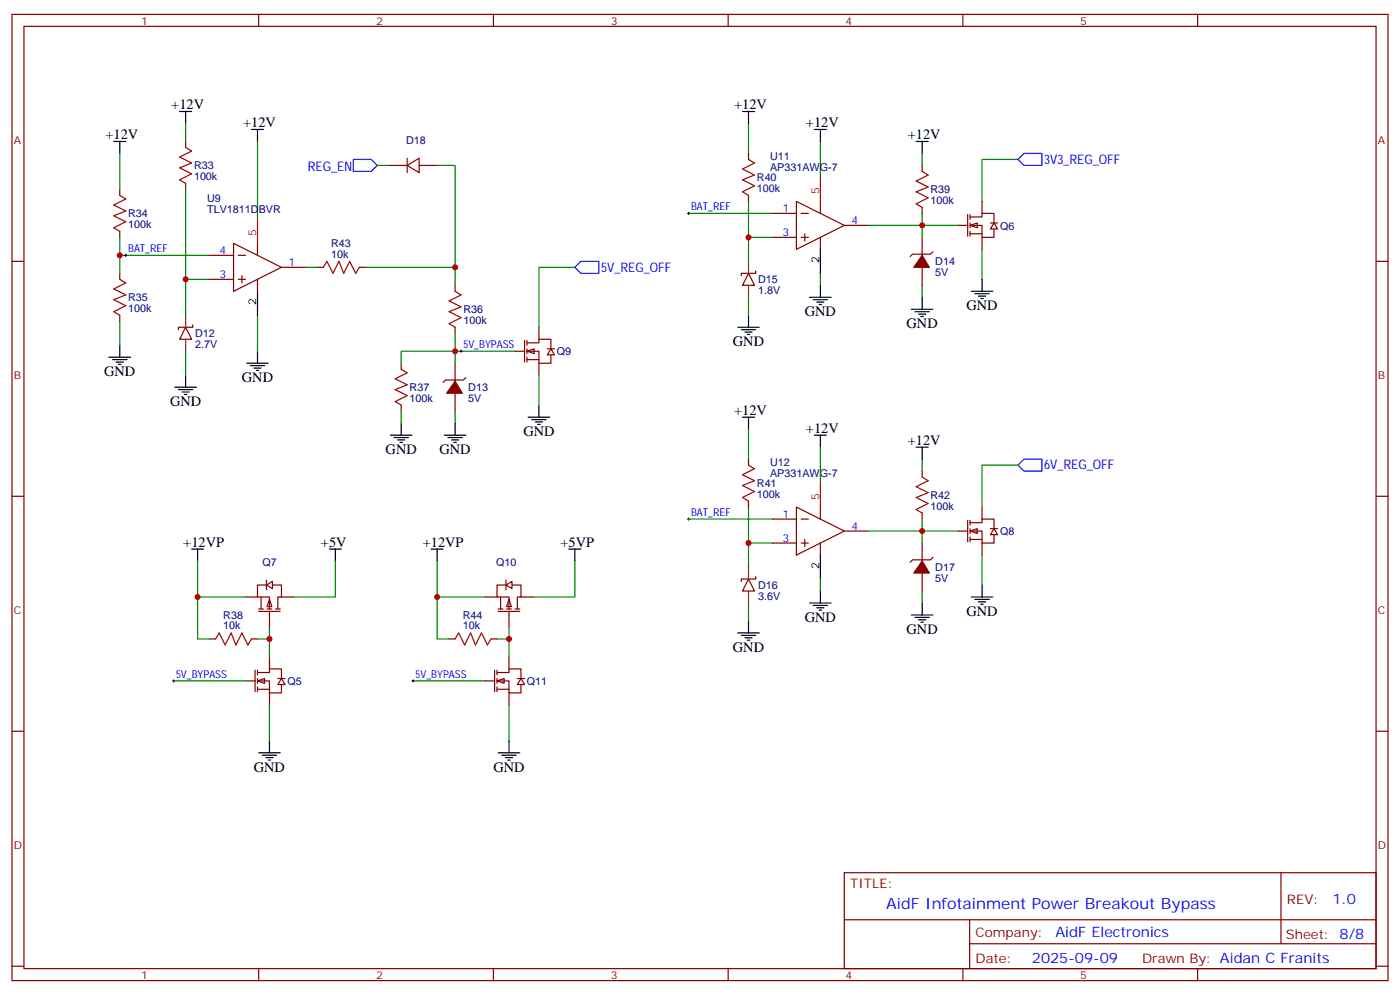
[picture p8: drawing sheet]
<svg xmlns="http://www.w3.org/2000/svg" width="412mm" height="293mm" viewBox="0 0 412 293" stroke-linecap="round" stroke-linejoin="round" font-family="sans-serif">
<g fill="none" stroke="#870000" stroke-width=".35">
<path d="M3.5 4.2h405.4v284.4h-405.4zM7.1 7.8h398.2v277.2h-398.2zM76.2 4.2v3.6M145.3 4.2v3.6M214.5 4.2v3.6M283.6 4.2v3.6M352.8 4.2v3.6M35.3 55.7v1.8M54.7 41.6v1.8M54.7 54v1.7M3.5 76.9h3.6M35.3 68.1v1.7"/>
<path d="M405.3 76.9h3.6M35.3 80.4v1.8M35.3 92.8v1.7M54.7 96.3l1.7 3.5h-3.5zM56.8 95.6v.7h-4.2v.7M134.1 106.9v5.3M134.1 115.7v5.3M137.2 111.1l-.7 .7h-5.3l-.7 .7M3.5 146.1h3.6M405.3 146.1h3.6M3.5 215.2h3.6M405.3 215.2h3.6"/>
<path d="M248.7 256.8h156.6v28.2h-156.6zM377.3 256.8v20.9M248.7 270.7h156.5M285.6 277.7h119.6M285.6 270.7v14.1M3.5 284.3h3.6M76.2 285v3.6M145.3 285v3.6M214.5 285v3.6M283.6 285v3.6M352.8 285v3.6M405.3 284.3h3.6"/>
</g>
<path d="M54.7 92.8v3.5M54.7 99.8v3.6" fill="none" stroke="#8c2424" stroke-width=".35"/>
<path d="M54.7 36.3v5.3M35.3 45.2v10.5M54.7 55.7v26.5M75.8 41.6v23M35.3 69.8v5.3M61.7 75.1h-26.4v5.3M35.3 94.5v7.1M61.7 82.2h-7v10.6M75.8 92.8v10.6M54.7 103.4v7M134.1 121v3.5" fill="none" stroke="#008700" stroke-width=".35"/>
<g fill="none" stroke="#000" stroke-width=".35">
<path d="M52.9 32.8h3.5M54.7 32.8v3.5M74.1 38.1h3.5M75.8 38.1v3.5M33.5 41.6h3.5M35.3 41.6v3.6M32.1 105.1h6.4M33.2 105.8h4.2M34.2 106.5h2.1M34.9 107.2h.7M35.3 101.6v3.5M51.5 113.9h6.4"/>
<path d="M52.6 114.7h4.2M53.6 115.4h2.1M54.3 116.1h.7M54.7 110.4v3.5M72.7 106.9h6.3M73.7 107.6h4.3M74.8 108.3h2.1M75.5 109h.7M75.8 103.4v3.5M130.9 128.1h6.3M131.9 128.8h4.3M133 129.5h2.1"/>
<path d="M133.7 130.2h.7M134.1 124.5v3.6"/>
</g>
<path d="M35.3 57.5l1.7 1.1-3.5 1.7 3.5 1.8-3.5 1.4 3.5 1.8-3.5 1.7 1.8 1.1M54.7 43.4l1.7 1.1-3.5 1.7 3.5 1.8-3.5 1.4 3.5 1.8-3.5 1.7 1.8 1.1M35.3 82.2l1.7 1.1-3.5 1.7 3.5 1.8-3.5 1.4 3.5 1.8-3.5 1.7 1.8 1.1" fill="none" stroke="#a10000" stroke-width=".35"/>
<path d="M134.1 112.2l2.1 3.5h-4.6z" fill="#870000" stroke="#870000" stroke-width=".35"/>
<path d="M155.2 103.4l2.1-.7v1.4z" fill="#fff" stroke="#870000" stroke-width=".35"/>
<g fill="none" stroke="#870000" stroke-width=".35">
<path d="M61.7 75.1h7.1M68.8 71.6l14.1 7.1-14.1 7zM70.2 75.1h2.1M75.8 71.6v3.5M82.9 78.7h7.1M61.7 82.2h7.1M70.2 82.2h2.1M71.3 81.1v2.2M75.8 82.2v3.5M134.1 84v1.7M134.1 96.3v1.8M158.7 96.3v3.5"/>
<path d="M118.2 106.9v1.8M118.2 119.2v1.8M151.7 103.4h2.8M154.5 100.2v6.3M155.2 100.9h3.5v-1.1h3.6v2.9M155.2 103.4h3.5v3.5h3.6v-2.5M155.2 105.8h3.5M155.2 100.2v1.4M155.2 102.7v1.4M155.2 105.1v1.4M158.7 106.9v3.5M161.2 102.7h2.1"/>
<path d="M162.3 102.7l1 1.7h-2.1z"/>
</g>
<path d="M75.8 85.7v7.1M158.7 119.2v3.6M115 128.1h6.4M116.1 128.8h4.2M117.1 129.5h2.1M117.8 130.2h.7M118.2 124.5v3.6M155.6 122.8h6.3M156.6 123.5h4.3M157.7 124.2h2.1M158.4 124.9h.7" fill="none" stroke="#000" stroke-width=".35"/>
<path d="M134.1 85.7l1.7 1.1-3.5 1.7 3.5 1.8-3.5 1.4 3.5 1.8-3.5 1.7 1.8 1.1M118.2 108.7l1.7 1-3.5 1.8 3.5 1.7-3.5 1.5 3.5 1.7-3.5 1.8 1.8 1" fill="none" stroke="#a10000" stroke-width=".35"/>
<path d="M169.3 78.7h-10.6v17.6M134.1 98.1v8.8M151.7 103.4h-33.5v3.5M158.7 110.4v8.8M118.2 121v3.5" fill="none" stroke="#008700" stroke-width=".35"/>
<path d="M75.8 64.6v7" fill="none" stroke="#f00" stroke-width=".35"/>
<path d="M169.3 78.7l1.8-1.8h5.3v3.5h-5.3z" fill="none" stroke="#00f" stroke-width=".35"/>
<path d="M75.8 200.4l2.2-.7v1.4z" fill="#fff" stroke="#870000" stroke-width=".35"/>
<g fill="none" stroke="#870000" stroke-width=".35">
<path d="M72.3 175.7h3.5M76.2 179.9h6.3M76.2 179.2h1.4M76.9 175.7v3.5M78.3 172.2h-2.5v3.5h3.6v3.5M78.7 179.2h1.4M79.4 176.4l.7 2.1h-1.4zM79.4 179.9v4.6M80.1 172.2h2.8v3.5h-1.1v3.5M81.1 179.2h1.4M82.9 175.7h3.5M75.1 197.2v6.4"/>
<path d="M75.8 197.9h3.6v-1.1h3.5v2.9M75.8 197.2v1.4M75.8 199.7v1.4M79.4 193.3v3.5M81.8 199.7h2.2M82.9 199.7l1.1 1.7h-2.2zM72.3 200.4h2.8M75.8 200.4h3.6v3.5h3.5v-2.5M75.8 202.8h3.6M75.8 202.1v1.5M79.4 203.9v3.5"/>
</g>
<path d="M56.4 161.6h3.6M58.2 161.6v3.5M79.4 218v3.5M76.2 221.5h6.3M77.3 222.2h4.2M78.3 223h2.1M79 223.7h.7" fill="none" stroke="#000" stroke-width=".35"/>
<path d="M79.4 207.4v10.6" fill="none" stroke="#008700" stroke-width=".35"/>
<path d="M78.5 172.2l1.8-1.1v2.1z" fill="#fff" stroke="#870000" stroke-width=".35"/>
<path d="M271.6 69.8v5.3M271.6 78.7v5.3M274.8 74.1l-.7 .7h-5.3l-.7 .7M78.5 170.7v2.9M61.7 188h1.8M74.1 188h1.7" fill="none" stroke="#870000" stroke-width=".35"/>
<g fill="none" stroke="#008700" stroke-width=".35">
<path d="M241.7 41.6v10.6M271.6 45.2v3.5M299.9 46.9h-10.6v12.4M271.6 62.8v3.5h-15.8M282.2 66.3h-10.6v3.5M289.3 73.4v8.8M241.7 80.4v3.6M271.6 84v3.5M58.2 165.1v10.6h14.1M58.2 175.7v12.3h3.5M98.8 165.1v10.6h-12.4M75.8 188h3.6"/>
<path d="M79.4 184.5v8.8M51.2 200.4h21.1"/>
</g>
<g fill="none" stroke="#000" stroke-width=".35">
<path d="M239.9 38.1h3.5M241.7 38.1v3.5M269.9 41.6h3.5M271.6 41.6v3.6M238.5 87.5h6.3M239.5 88.2h4.3M240.6 88.9h2.1M241.3 89.6h.7M241.7 84v3.5M268.5 91h6.3M269.5 91.7h4.3M270.6 92.4h2.1"/>
<path d="M271.3 93.1h.7M271.6 87.5v3.5M97 161.6h3.5M98.8 161.6v3.5"/>
</g>
<path d="M63.5 188l1.1-1.7 1.7 3.5 1.8-3.5 1.4 3.5 1.8-3.5 1.7 3.5 1.1-1.8" fill="none" stroke="#a10000" stroke-width=".35"/>
<path d="M135.5 103.4h.7M135.8 103v.7M50.8 200.4h.7M51.2 200v.7" fill="none" stroke="#000" stroke-width=".29"/>
<path d="M271.6 75.1l2.2 3.6h-4.6z" fill="#870000" stroke="#870000" stroke-width=".35"/>
<path d="M285.8 66.3l2.1-.7v1.4z" fill="#fff" stroke="#870000" stroke-width=".35"/>
<g fill="none" stroke="#870000" stroke-width=".35">
<path d="M220.5 45.2v1.7M220.5 57.5v1.8M234.6 59.3l14.1 7-14.1 7.1zM241.7 59.3v3.5M271.6 48.7v1.7M289.3 59.3v3.5M222.6 79.7v.7h-4.2v.7M227.5 62.8h7.1M227.5 69.8h7.1M236 62.8h2.1M236 69.8h2.1M237.1 68.8v2.1"/>
<path d="M241.7 69.8v3.6M248.7 66.3h7.1M271.6 61v1.8M282.2 66.3h2.8M285 63.1v6.4M285.8 63.9h3.5v-1.1h3.5v2.8M285.8 66.3h3.5v3.5h3.5v-2.4M285.8 68.8h3.5M285.8 63.1v1.5M285.8 65.6v1.4M285.8 68.1v1.4M289.3 69.8v3.6"/>
<path d="M291.7 65.6h2.2M292.8 65.6l1.1 1.8h-2.2zM220.5 80.4l1.7 3.6h-3.5zM220.5 135.1v1.8M271.6 138.6v1.8M220.5 147.5v1.7M227.5 152.8h7.1M227.5 159.8h7.1M234.6 149.2l14.1 7.1-14.1 7zM236 152.8h2.1M236 159.8h2.1M237.1 158.8v2.1"/>
<path d="M241.7 149.2v3.6M241.7 159.8v3.5M248.7 156.3h7.1M271.6 151v1.8"/>
</g>
<g fill="none" stroke="#000" stroke-width=".35">
<path d="M218.7 32.8h3.5M220.5 32.8v3.5M241.7 73.4v7M217.3 96.3h6.4M218.4 97h4.2M219.4 97.7h2.1M220.1 98.4h.7M220.5 92.8v3.5M286.1 85.7h6.4M287.2 86.4h4.2M288.2 87.1h2.1M288.9 87.8h.7"/>
<path d="M289.3 82.2v3.5M218.7 122.8h3.5M220.5 122.8v3.5M241.7 163.3v7.1M286.1 175.7h6.4M287.2 176.4h4.2M288.2 177.1h2.1M288.9 177.8h.7M289.3 172.2v3.5M217.3 186.3h6.4M218.4 187h4.2M219.4 187.7h2.1"/>
<path d="M220.1 188.4h.7M220.5 182.7v3.6"/>
</g>
<path d="M241.7 52.2v7.1M241.7 142.2v7" fill="none" stroke="#f00" stroke-width=".35"/>
<path d="M36.7 75.1h.7M37 74.8v.7M202.5 62.8h.7M202.8 62.4v.7M202.5 152.8h.7M202.8 152.4v.7" fill="none" stroke="#000" stroke-width=".29"/>
<path d="M299.9 46.9l1.7-1.7h5.3v3.5h-5.3zM299.9 136.9l1.7-1.8h5.3v3.5h-5.3z" fill="none" stroke="#00f" stroke-width=".35"/>
<path d="M220.5 46.9l1.7 1.1-3.5 1.7 3.5 1.8-3.5 1.4 3.5 1.8-3.5 1.7 1.8 1.1M271.6 50.4l1.8 1.1-3.5 1.8 3.5 1.7-3.5 1.4 3.5 1.8-3.5 1.8 1.7 1M220.5 136.9l1.7 1-3.5 1.8 3.5 1.8-3.5 1.4 3.5 1.7-3.5 1.8 1.8 1.1M271.6 140.4l1.8 1.1-3.5 1.7 3.5 1.8-3.5 1.4 3.5 1.8-3.5 1.7 1.7 1.1" fill="none" stroke="#a10000" stroke-width=".35"/>
<path d="M220.5 76.9v3.5M220.5 84v3.5" fill="none" stroke="#8c2424" stroke-width=".35"/>
<path d="M220.5 36.3v8.9M220.5 59.3v10.5M202.8 62.8h24.7M227.5 69.8h-7v7.1M220.5 87.5v5.3M220.5 126.3v8.8M202.8 152.8h24.7M220.5 149.2v10.6M227.5 159.8h-7v7.1M220.5 177.4v5.3" fill="none" stroke="#008700" stroke-width=".35"/>
<path d="M285.8 156.3l2.1-.7v1.4z" fill="#fff" stroke="#870000" stroke-width=".35"/>
<g fill="none" stroke="#870000" stroke-width=".35">
<path d="M114.7 48.7h5.2M119.9 48.7l3.6-2.1v4.2zM119.9 46.6v4.2M123.5 48.7h5.3M93.5 78.7h1.7M105.8 78.7h1.8M271.6 159.8v5.3M282.2 156.3h2.8M285 153.1v6.4M285.8 153.8h3.5v-1h3.5v2.8M285.8 156.3h3.5v3.5h3.5v-2.5M285.8 158.8h3.5"/>
<path d="M285.8 153.1v1.4M285.8 155.6v1.4M285.8 158v1.5M289.3 149.2v3.6M289.3 159.8v3.5M291.7 155.6h2.2M292.8 155.6l1.1 1.7h-2.2zM142.9 175.7h3.5M146.8 179.9h6.3M146.8 179.2h1.4M147.5 175.7v3.5M148.9 172.2h-2.5v3.5h3.5v3.5"/>
<path d="M149.2 179.2h1.4M149.9 176.4l.7 2.1h-1.4zM149.9 179.9v4.6M150.6 172.2h2.9v3.5h-1.1v3.5M151.7 179.2h1.4M153.5 175.7h3.5M220.5 170.4l1.7 3.5h-3.5zM222.6 169.7v.7h-4.2v.7M271.6 168.6v5.3M274.8 164l-.7 .7h-5.3l-.7 .8M132.3 188h1.8M144.6 188h1.8"/>
</g>
<g fill="none" stroke="#008700" stroke-width=".35">
<path d="M111.1 48.7h3.6M128.8 48.7h5.3v30M90 78.7h3.5M107.6 78.7h26.5v5.3M241.7 131.6v10.6M271.6 135.1v3.5M299.9 136.9h-10.6v12.3M271.6 152.8v3.5h-15.8M282.2 156.3h-10.6v3.5M128.8 175.7v12.3h3.5M128.8 165.1v10.6h14.1M169.3 165.1v10.6h-12.3"/>
<path d="M241.7 170.4v3.5M271.6 173.9v3.5M289.3 163.3v8.9M146.4 188h3.5M149.9 184.5v8.8M121.7 200.4h21.2"/>
</g>
<g fill="none" stroke="#000" stroke-width=".35">
<path d="M239.9 128.1h3.5M241.7 128.1v3.5M269.9 131.6h3.5M271.6 131.6v3.5M167.6 161.6h3.5M169.3 161.6v3.5M238.5 177.4h6.3M239.5 178.2h4.3M240.6 178.9h2.1M241.3 179.6h.7M241.7 173.9v3.5M271.6 177.4v3.6"/>
<path d="M268.5 181h6.3M269.5 181.7h4.3M270.6 182.4h2.1M271.3 183.1h.7"/>
</g>
<path d="M271.6 165.1l2.2 3.5h-4.6z" fill="#870000" stroke="#870000" stroke-width=".35"/>
<path d="M220.5 166.9v3.5M220.5 173.9v3.5" fill="none" stroke="#8c2424" stroke-width=".35"/>
<path d="M95.2 78.7l1.1-1.8 1.8 3.5 1.7-3.5 1.4 3.5 1.8-3.5 1.8 3.5 1-1.7M134.1 188l1-1.7 1.8 3.5 1.7-3.5 1.5 3.5 1.7-3.5 1.8 3.5 1-1.8" fill="none" stroke="#a10000" stroke-width=".35"/>
<path d="M104.1 46.9h5.3l1.7 1.8-1.7 1.7h-5.3z" fill="none" stroke="#00f" stroke-width=".35"/>
<path d="M121.4 200.4h.7M121.7 200v.7" fill="none" stroke="#000" stroke-width=".29"/>
<path d="M149 172.2l1.8-1.1v2.1z" fill="#fff" stroke="#870000" stroke-width=".35"/>
<path d="M149 170.7v2.9" fill="none" stroke="#870000" stroke-width=".35"/>
<path d="M127 161.6h3.5M128.8 161.6v3.5M149.9 218v3.5M146.8 221.5h6.3M147.8 222.2h4.2M148.9 223h2.1M149.6 223.7h.7" fill="none" stroke="#000" stroke-width=".35"/>
<path d="M149.9 207.4v10.6" fill="none" stroke="#008700" stroke-width=".35"/>
<path d="M146.4 200.4l2.1-.7v1.4z" fill="#fff" stroke="#870000" stroke-width=".35"/>
<path d="M145.7 197.2v6.4M146.4 197.9h3.5v-1.1h3.6v2.9M146.4 197.2v1.4M146.4 199.7v1.4M149.9 193.3v3.5M152.4 199.7h2.1M153.5 199.7l1 1.7h-2.1zM142.9 200.4h2.8M146.4 200.4h3.5v3.5h3.6v-2.5M146.4 202.8h3.5M146.4 202.1v1.5M149.9 203.9v3.5" fill="none" stroke="#870000" stroke-width=".35"/>
<g fill="#c00">
<circle cx="54.7" cy="82.2" r=".88"/>
<circle cx="35.3" cy="75.1" r=".88"/>
<circle cx="134.1" cy="103.4" r=".88"/>
<circle cx="58.2" cy="175.7" r=".88"/>
<circle cx="79.4" cy="188" r=".88"/>
<circle cx="271.6" cy="66.3" r=".88"/>
<circle cx="220.5" cy="69.8" r=".88"/>
<circle cx="220.5" cy="159.8" r=".88"/>
<circle cx="271.6" cy="156.3" r=".88"/>
<circle cx="134.1" cy="78.7" r=".88"/>
<circle cx="149.9" cy="188" r=".88"/>
<circle cx="128.8" cy="175.7" r=".88"/>
</g>
<text font-size="4.6" fill="#00f" x="261.1" y="267.4">AidF Infotainment Power Breakout Bypass</text>
<g font-size="4.2">
<text x="50.4" y="32.1">+12V</text>
<text x="216.3" y="32.1">+12V</text>
<text x="31" y="40.9">+12V</text>
<text x="71.6" y="37.4">+12V</text>
<text x="237.4" y="37.4">+12V</text>
<text x="267.4" y="40.9">+12V</text>
<text x="237.1" y="93.1">GND</text>
<text x="284.7" y="91.4">GND</text>
<text x="215.9" y="102">GND</text>
<text x="267.1" y="96.7">GND</text>
<text x="30.7" y="110.8">GND</text>
<text x="71.3" y="112.5">GND</text>
<text x="50.1" y="119.6">GND</text>
<text x="216.3" y="122.1">+12V</text>
<text x="154.2" y="128.4">GND</text>
<text x="237.4" y="127.4">+12V</text>
<text x="267.4" y="130.9">+12V</text>
<text x="113.6" y="133.7">GND</text>
<text x="129.5" y="133.7">GND</text>
<text x="54" y="160.9">+12VP</text>
<text x="94.5" y="160.9">+5V</text>
<text x="124.5" y="160.9">+12VP</text>
<text x="165.1" y="160.9">+5VP</text>
<text x="237.1" y="183.1">GND</text>
<text x="284.7" y="181.3">GND</text>
<text x="215.9" y="191.9">GND</text>
<text x="267.1" y="186.6">GND</text>
<text x="74.8" y="227.2">GND</text>
<text x="145.3" y="227.2">GND</text>
</g>
<g font-size="4.2" fill="#00f">
<text x="392.5" y="266.1">1.0</text>
<text x="310.9" y="275.6">AidF Electronics</text>
<text x="304" y="283.4">2025-09-09</text>
</g>
<g font-size="3.9" fill="#00f">
<text x="90.7" y="50.2">REG_EN</text>
<text x="307.6" y="48.3">3V3_REG_OFF</text>
<text x="177.1" y="80">5V_REG_OFF</text>
<text x="307.6" y="138">6V_REG_OFF</text>
</g>
<g font-size="3.9" fill="#800">
<text x="250.5" y="261.4">TITLE:</text>
<text x="379.1" y="266.1">REV:</text>
<text x="287.4" y="275.6">Company:</text>
<text x="378.7" y="276.2">Sheet: 8/8</text>
<text x="287.4" y="283.3">Date:</text>
<text x="336.4" y="283.4">Drawn By: Aidan C Franits</text>
</g>
<g font-size="3.2" fill="#800">
<text x="41.6" y="7.2">1</text>
<text x="110.8" y="7.2">2</text>
<text x="179.9" y="7.2">3</text>
<text x="249.1" y="7.2">4</text>
<text x="318.2" y="7.2">5</text>
<text x="4.1" y="42.3">A</text>
<text x="405.9" y="42.3">A</text>
<text x="4.1" y="111.5">B</text>
<text x="405.9" y="111.5">B</text>
<text x="4.1" y="180.6">C</text>
<text x="405.9" y="180.6">C</text>
<text x="4.1" y="249.8">D</text>
<text x="405.9" y="249.8">D</text>
<text x="41.6" y="288">1</text>
<text x="110.8" y="288">2</text>
<text x="179.9" y="288">3</text>
<text x="249.1" y="288">4</text>
<text x="318.2" y="288">5</text>
</g>
<g font-size="3.2" fill="#000080">
<text x="119.6" y="42.4">D18</text>
<text x="226.8" y="47.2">U11</text>
<text x="57.1" y="53.1">100k</text>
<text x="57.1" y="49.8">R33</text>
<text x="223" y="53.4">R40</text>
<text x="226.8" y="50.4">AP331AWG-7</text>
<text x="61" y="59.6">U9</text>
<text x="223" y="56.6">100k</text>
<text x="274.1" y="56.9">R39</text>
<text x="37.7" y="64">R34</text>
<text x="61" y="62.8">TLV1811DBVR</text>
<text x="274.1" y="60.1">100k</text>
<text x="37.7" y="67.2">100k</text>
<text x="294.6" y="67.6">Q6</text>
<text x="97.5" y="75.8">10k</text>
<text x="97.5" y="72.6">R43</text>
<text x="223.3" y="83.3">D15</text>
<text x="275.5" y="81.3">5V</text>
<text x="275.5" y="78">D14</text>
<text x="37.7" y="88.6">R35</text>
<text x="223.3" y="86.5">1.8V</text>
<text x="37.7" y="91.9">100k</text>
<text x="136.5" y="95.4">100k</text>
<text x="136.5" y="92.2">R36</text>
<text x="57.5" y="99.2">D12</text>
<text x="57.5" y="102.4">2.7V</text>
<text x="164" y="104.6">Q9</text>
<text x="120.6" y="118.3">100k</text>
<text x="120.6" y="115.1">R37</text>
<text x="137.9" y="118.3">5V</text>
<text x="137.9" y="115.1">D13</text>
<text x="226.8" y="137.1">U12</text>
<text x="223" y="143.3">R41</text>
<text x="226.8" y="140.4">AP331AWG-7</text>
<text x="223" y="146.5">100k</text>
<text x="274.1" y="146.9">R42</text>
<text x="274.1" y="150.1">100k</text>
<text x="294.6" y="157.5">Q8</text>
<text x="77.3" y="166.5">Q7</text>
<text x="146.1" y="166.5">Q10</text>
<text x="275.5" y="168">D17</text>
<text x="223.3" y="173.3">D16</text>
<text x="275.5" y="171.2">5V</text>
<text x="223.3" y="176.5">3.6V</text>
<text x="65.8" y="185.2">10k</text>
<text x="65.8" y="182">R38</text>
<text x="136.3" y="185.2">10k</text>
<text x="136.3" y="182">R44</text>
<text x="84.7" y="201.6">Q5</text>
<text x="155.2" y="201.6">Q11</text>
</g>
<g font-size="3.2" fill="#f00">
<text x="241.3" y="57.2" transform="rotate(-90 241.3 57.2)">5</text>
<text x="75.5" y="69.5" transform="rotate(-90 75.5 69.5)">5</text>
<text x="241.3" y="147.1" transform="rotate(-90 241.3 147.1)">5</text>
</g>
<g font-size="3.2" fill="#00f">
<text x="203.6" y="61.9">BAT_REF</text>
<text x="230.5" y="62.4">1</text>
<text x="250.8" y="66">4</text>
<text x="230.5" y="69.5">3</text>
<text x="37.7" y="74.3">BAT_REF</text>
<text x="64.7" y="74.8">4</text>
<text x="64.7" y="81.8">3</text>
<text x="85" y="78.3">1</text>
<text x="136.5" y="102.5">5V_BYPASS</text>
<text x="203.6" y="151.9">BAT_REF</text>
<text x="230.5" y="152.4">1</text>
<text x="250.8" y="155.9">4</text>
<text x="230.5" y="159.5">3</text>
<text x="51.9" y="199.5">5V_BYPASS</text>
<text x="122.4" y="199.5">5V_BYPASS</text>
</g>
<g font-size="3.2">
<text x="241.3" y="77.5" transform="rotate(-90 241.3 77.5)">2</text>
<text x="75.5" y="89.9" transform="rotate(-90 75.5 89.9)">2</text>
<text x="241.3" y="167.5" transform="rotate(-90 241.3 167.5)">2</text>
</g>
</svg>
